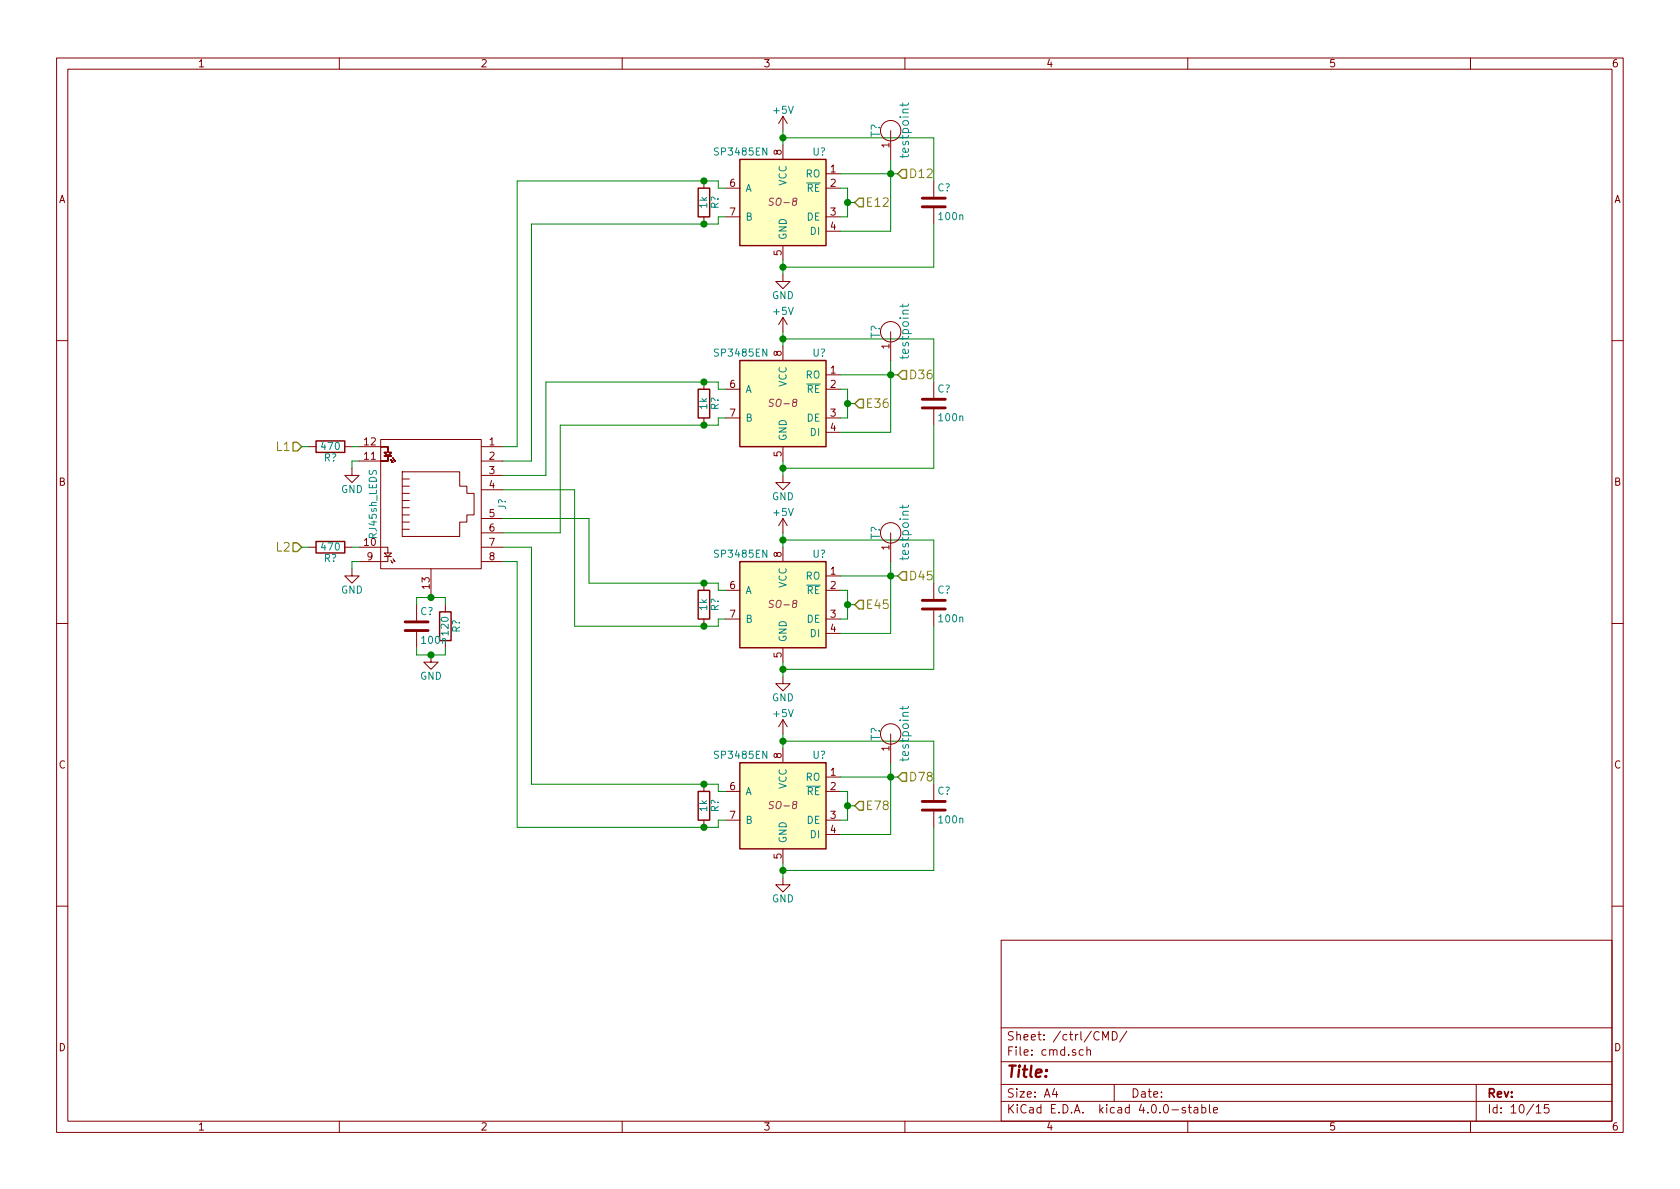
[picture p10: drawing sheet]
<svg xmlns="http://www.w3.org/2000/svg" width="297mm" height="210mm" viewBox="0 0 297 210" stroke-linecap="round" stroke-linejoin="round" font-family="sans-serif">
<g fill="none" stroke="#840000" stroke-width=".18">
<path d="M10 10.3h277v189.9h-277zM12 12.2h273v186.1h-273zM60 10.3v1.9M110 10.3v1.9M160 10.3v1.9M210 10.3v1.9M260 10.3v1.9M124.5 32v1.3M124.5 38.3v1.3M128.3 33.3h2.5M128.3 38.3h2.5M138.4 20.6v2.5"/>
<path d="M138.4 25.6v2.6M138.4 20.6l-.7 1.2M138.4 20.6l.8 1.2M146 30.7h2.6M146 33.3h2.6M146 38.3h2.6M157.5 23.1v5.1M165.1 32v2.8M165.1 36.8v2.8M138.4 48.5v1.3h1.3l-1.3 1.2-1.2-1.2h1.2M138.4 43.4v2.6M138.4 56.1v2.6"/>
<path d="M138.4 56.1l-.7 1.3M138.4 56.1l.8 1.3M146 40.9h2.6M157.5 58.7v5M10 60.2h2M54.6 79h1.3M61 79h1.2M63.5 79h5.1v.5M67.3 77.7h17.8v22.9h-17.8zM68.6 79.4v.6h-.7l.7 .6 .6-.6h-.6M85.1 79h3.8M124.5 67.6v1.2"/>
<path d="M124.5 73.9v1.3M128.3 68.8h2.5M128.3 73.9h2.5M138.4 61.2v2.5M138.4 79v2.5M146 66.3h2.6M146 68.8h2.6M146 73.9h2.6M146 76.4h2.6M165.1 67.6v2.8M165.1 72.4v2.8M285 60.2h2"/>
<path d="M54.6 96.8h1.3M61 96.8h1.2M62.2 82.8v1.3h1.3l-1.3 1.2-1.2-1.2h1.2M63.5 96.8h5.1v1M67.9 80.6h1.3h-.6v.7M67.9 97.8h1.3l-.6 .6zM67.9 98.4h1.3M68.6 81v.5h-5.1M68.6 98.4v.9h-5.1M69.1 81.3l.4 .5-.3-.1M69.1 99.1l.4 .5-.3-.2M69.5 81l.3 .5-.2-.1"/>
<path d="M69.5 98.8l.3 .5-.2-.1M71.1 84.7h1.3M71.1 86h1.3M71.1 87.2h1.3M71.1 88.5h1.3M71.1 89.8h1.3M71.1 91.1h1.3M71.1 92.3h1.3M71.1 93.6h1.3M71.1 83.4h10.2v2.6h1.2v1.2h1.3v3.9h-1.3v1.2h-1.2v2.6h-10.2zM85.1 81.5h3.8M85.1 84.1h3.8"/>
<path d="M85.1 86.6h3.8M85.1 91.7h3.8M85.1 94.2h3.8M85.1 96.8h3.8M85.1 99.3h3.8M138.4 84.1v1.2h1.3l-1.3 1.3-1.2-1.3h1.2M138.4 91.7v2.5M138.4 96.8v2.5M138.4 91.7l-.7 1.3M138.4 91.7l.8 1.3M157.5 94.2v5.1M10 110.3h2"/>
<path d="M62.2 100.6v1.2h1.3l-1.3 1.3-1.2-1.3h1.2M73.7 106.9v2.8M73.7 111.8v2.7M76.2 115.8v1.3h1.3l-1.3 1.3-1.3-1.3h1.3M76.2 100.6v5.1M78.7 106.9v1.3M78.7 113.3v1.2M124.5 103.1v1.3M124.5 109.5v1.2M128.3 104.4h2.5M128.3 109.5h2.5M138.4 119.6v1.3h1.3l-1.3 1.3-1.2-1.3h1.2"/>
<path d="M138.4 114.5v2.6M146 101.8h2.6M146 104.4h2.6M146 109.5h2.6M146 112h2.6M165.1 103.1v2.8M165.1 107.9v2.8M285 110.3h2M124.5 138.7v1.2M128.3 139.9h2.5M138.4 127.2v2.6M138.4 132.3v2.6"/>
<path d="M138.4 127.2l-.7 1.3M138.4 127.2l.8 1.3M146 137.4h2.6M146 139.9h2.6M157.5 129.8v5.1M165.1 138.7v2.8M124.5 145v1.3M128.3 145h2.5M138.4 155.2v1.3h1.3l-1.3 1.2-1.2-1.2h1.2M138.4 150.1v2.5M146 145h2.6M146 147.6h2.6"/>
<path d="M165.1 143.5v2.8M10 160.2h2M177 166.3h108v32h-108zM285 160.2h2M60 198.3v1.9M110 198.3v1.9M160 198.3v1.9M177 194.8h108M177 191.8h108M177 187.8h108M177 181.8h108M186.4 192.5l-.3 1h.9"/>
<path d="M186.8 193v1M191.5 185.7l-.4-.1-.3 .3 .1 .6 .2 .1 .4-.1M192.2 185.7l.2-.1 .4 .1v.9M192.2 185.1v1.5M195 183.9v-1.5l.5 1.1 .5-1.1v1.5M196.7 182.4a.76 .76 0 0 1 .8 .8 .76 .76 0 0 1-.8 .7zM197 191.8v3M199.2 182.3l-1.2 2M209.6 195.9a.37 .37 0 0 0-.6 .1l.1 .3 .5 .1 .1 .1-.3 .3-.4-.1M210 198.3v1.9M210.1 195.8h.5M210.3 195.3v1.3l.3 .2"/>
<path d="M211.2 195.9h.5l.1 .9M211.8 196.2l-.5 .1-.2 .2 .2 .3 .5-.1M212.5 195.9l.4-.1 .3 .3-.1 .6h-.6M212.5 195.3v1.5M213.8 195.3v1.3l.2 .2M214.6 196.3l.7-.1-.1-.3-.4-.1-.2 .2v.7h.6M260 198.3v1.9M261 191.8v6.5M271.6 195.8l.4-.5v1.5M271.6 196.8h.9M273.8 195.3h-.7l-.1 .7 .3-.1 .4 .1 .2 .2-.1 .5-.2 .1-.6-.1"/>
<circle cx="157.5" cy="23.1" r="1.8"/>
<circle cx="157.5" cy="58.7" r="1.8"/>
<circle cx="157.5" cy="94.2" r="1.8"/>
<circle cx="157.5" cy="129.8" r="1.8"/>
</g>
<g fill="#ffffc2" stroke="#ffffc2" stroke-width=".18">
<path d="M130.8 28.2h15.2v15.2h-15.2z"/>
<path d="M130.8 63.7h15.2v15.3h-15.2z"/>
<path d="M130.8 99.3h15.2v15.2h-15.2z"/>
<path d="M130.8 134.9h15.2v15.2h-15.2z"/>
</g>
<path d="M123.4 33.3h2.1v5h-2.1zM130.8 28.2h15.2v15.2h-15.2zM55.9 78h5.1v2h-5.1zM123.4 68.8h2.1v5.1h-2.1zM130.8 63.7h15.2v15.3h-15.2zM55.9 95.8h5.1v2h-5.1zM130.8 99.3h15.2v15.2h-15.2zM77.7 108.2h2.1v5.1h-2.1zM123.4 104.4h2.1v5.1h-2.1zM123.4 139.9h2.1v5.1h-2.1zM130.8 134.9h15.2v15.2h-15.2z" fill="none" stroke="#840000" stroke-width=".25"/>
<path d="M163.1 36.6h4M163.1 35h4M163.1 72.1h4M163.1 70.6h4M71.6 111.5h4.1M71.6 110h4.1M163.1 107.7h4M163.1 106.2h4M163.1 143.3h4M163.1 141.7h4" fill="none" stroke="#840000" stroke-width=".51"/>
<path d="M151.9 35h.8v1.6h-.8l-.8-.8zM159.5 30h.8v1.5h-.8l-.8-.8zM51.8 78.2h.8l.7 .8-.7 .8h-.8zM151.1 71.4l.8-.8h.8v1.5h-.8zM159.5 65.5h.8v1.6h-.8l-.8-.8zM51.8 96h.8l.7 .8-.7 .7h-.8zM151.1 106.9l.8-.7h.8v1.5h-.8zM159.5 101.1h.8v1.5h-.8l-.8-.8zM159.5 136.6h.8v1.6h-.8l-.8-.8zM151.9 141.7h.8v1.6h-.8l-.8-.8z" fill="none" stroke="#848400" stroke-width=".25"/>
<g fill="none" stroke="#008400" stroke-width=".18">
<path d="M128.3 33.3h-1.3v-1.3h-35.6v47h-2.5M128.3 38.3h-1.3v1.3h-33v41.9h-5.1M138.4 23.1v2.5M138.4 24.4h26.7v7.6M148.6 33.3h1.3v5h-1.3M148.6 30.7h10.1M149.9 35.8h1.2M157.5 28.2v12.7h-8.9M165.1 39.6v7.6h-26.7M138.4 46v2.5M138.4 58.7v2.5M138.4 59.9h26.7v7.7"/>
<path d="M53.3 79h1.3M62.2 79h1.3M128.3 68.8h-1.3v-1.2h-30.5v16.5h-7.6M128.3 73.9h-1.3v1.3h-27.9v19h-10.2M148.6 68.8h1.3v5.1h-1.3M148.6 66.3h10.1M149.9 71.4h1.2M157.5 63.7v12.7h-8.9M165.1 75.2v7.6h-26.7M53.3 96.8h1.3M62.2 96.8h1.3M63.5 81.5h-1.3v1.3"/>
<path d="M63.5 99.3h-1.3v1.3M88.9 91.7h15.2v11.4h22.9v1.3h1.3M88.9 86.6h12.7v24.1h25.4v-1.2h1.3M88.9 96.8h5.1v41.9h33v1.2h1.3M88.9 99.3h2.5v47h35.6v-1.3h1.3M138.4 81.5v2.6M138.4 94.2v2.6M138.4 95.5h26.7v7.6M157.5 99.3v12.7h-8.9M73.7 106.9v-1.2h5v1.2M73.7 114.5v1.3h5v-1.3M138.4 117.1v2.5"/>
<path d="M148.6 104.4h1.3v5.1h-1.3M148.6 101.8h10.1M149.9 106.9h1.2M165.1 110.7v7.7h-26.7M138.4 129.8v2.5M138.4 131.1h26.7v7.6M148.6 139.9h1.3v5.1h-1.3M148.6 137.4h10.1M157.5 134.9v12.7h-8.9M138.4 152.6v2.6M149.9 142.5h1.2M165.1 146.3v7.6h-26.7"/>
</g>
<g fill="#008400" stroke="#008400" stroke-width=".25">
<circle cx="138.4" cy="24.4" r=".51"/>
<circle cx="138.4" cy="47.2" r=".51"/>
<circle cx="149.9" cy="35.8" r=".51"/>
<circle cx="138.4" cy="59.9" r=".51"/>
<circle cx="138.4" cy="82.8" r=".51"/>
<circle cx="149.9" cy="71.4" r=".51"/>
<circle cx="138.4" cy="95.5" r=".51"/>
<circle cx="138.4" cy="118.4" r=".51"/>
<circle cx="149.9" cy="106.9" r=".51"/>
<circle cx="138.4" cy="131.1" r=".51"/>
<circle cx="138.4" cy="153.9" r=".51"/>
<circle cx="149.9" cy="142.5" r=".51"/>
<circle cx="124.5" cy="32" r=".51"/>
<circle cx="124.5" cy="39.6" r=".51"/>
<circle cx="124.5" cy="146.3" r=".51"/>
<circle cx="124.5" cy="138.7" r=".51"/>
<circle cx="124.5" cy="67.6" r=".51"/>
<circle cx="124.5" cy="75.2" r=".51"/>
<circle cx="124.5" cy="110.7" r=".51"/>
<circle cx="124.5" cy="103.1" r=".51"/>
<circle cx="76.2" cy="105.7" r=".51"/>
<circle cx="76.2" cy="115.8" r=".51"/>
<circle cx="157.5" cy="30.7" r=".51"/>
<circle cx="157.5" cy="66.3" r=".51"/>
<circle cx="157.5" cy="137.4" r=".51"/>
<circle cx="157.5" cy="101.8" r=".51"/>
</g>
<path d="M159.6 18.2v.6M160.6 18.2l-.2 .4h-1.3M159.6 53.8v.6M160.6 53.8l-.2 .3h-1.3M159.6 89.3v.6M160.6 89.3l-.2 .4h-1.3M159.6 124.9v.6M160.6 124.9l-.2 .4h-1.3" fill="none" stroke="#008484" stroke-width=".18"/>
<text font-size="2.8" fill="#840000" x="178" y="190.5">Title:</text>
<g font-size="2.1" fill="#008484">
<text x="155.6" y="24.4" transform="rotate(-90 155.6 24.4)">T?</text>
<text x="160.7" y="27.6" transform="rotate(-90 160.7 27.6)">testpoint</text>
<text x="155.6" y="59.9" transform="rotate(-90 155.6 59.9)">T?</text>
<text x="160.7" y="63.1" transform="rotate(-90 160.7 63.1)">testpoint</text>
<text x="155.6" y="95.5" transform="rotate(-90 155.6 95.5)">T?</text>
<text x="160.7" y="98.7" transform="rotate(-90 160.7 98.7)">testpoint</text>
<text x="155.6" y="131.1" transform="rotate(-90 155.6 131.1)">T?</text>
<text x="160.7" y="134.2" transform="rotate(-90 160.7 134.2)">testpoint</text>
</g>
<g font-size="2.1" fill="#848400">
<text x="160.7" y="31.5">D12</text>
<text x="153.1" y="36.6">E12</text>
<text x="160.7" y="67.1">D36</text>
<text x="153.1" y="72.1">E36</text>
<text x="48.9" y="79.8">L1</text>
<text x="48.9" y="97.5">L2</text>
<text x="153.1" y="107.7">E45</text>
<text x="160.7" y="102.6">D45</text>
<text x="153.1" y="143.3">E78</text>
<text x="160.7" y="138.2">D78</text>
</g>
<g font-size="2.1" fill="#840000">
<text x="178" y="184">Sheet: /ctrl/CMD/</text>
<text x="178" y="186.7">File: cmd.sch</text>
<text x="178" y="196.9">KiCad E.D.A. kicad 4.0.0-stable</text>
<text x="178" y="194.1">Size: A4</text>
<text x="200" y="194.1">Date:</text>
<text x="263" y="194.1">Rev:</text>
<text x="263" y="196.9">Id: 10/15</text>
</g>
<g font-size="1.8" fill="#840000">
<text x="35" y="11.9">1</text>
<text x="85" y="11.9">2</text>
<text x="135" y="11.9">3</text>
<text x="185" y="11.9">4</text>
<text x="235" y="11.9">5</text>
<text x="285" y="11.9">6</text>
<text x="138.2" y="27.4" transform="rotate(-90 138.2 27.4)">8</text>
<text x="157.2" y="26.1" transform="rotate(-90 157.2 26.1)">1</text>
<text x="10.4" y="35.9">A</text>
<text x="129.1" y="33">6</text>
<text x="146.8" y="30.5">1</text>
<text x="146.8" y="33">2</text>
<text x="285.4" y="35.9">A</text>
<text x="129.1" y="38.1">7</text>
<text x="146.8" y="38.1">3</text>
<text x="146.8" y="40.6">4</text>
<text x="138.2" y="45.2" transform="rotate(-90 138.2 45.2)">5</text>
<text x="138.2" y="63" transform="rotate(-90 138.2 63)">8</text>
<text x="157.2" y="61.7" transform="rotate(-90 157.2 61.7)">1</text>
<text x="129.1" y="68.6">6</text>
<text x="146.8" y="66">1</text>
<text x="146.8" y="68.6">2</text>
<text x="129.1" y="73.7">7</text>
<text x="146.8" y="73.7">3</text>
<text x="146.8" y="76.2">4</text>
<text x="64.4" y="81.3">11</text>
<text x="64.4" y="78.7">12</text>
<text x="86.5" y="78.7">1</text>
<text x="86.5" y="81.3">2</text>
<text x="86.5" y="83.8">3</text>
<text x="138.2" y="80.7" transform="rotate(-90 138.2 80.7)">5</text>
<text x="10.4" y="85.9">B</text>
<text x="86.5" y="86.4">4</text>
<text x="285.4" y="85.9">B</text>
<text x="86.5" y="91.4">5</text>
<text x="86.5" y="94">6</text>
<text x="64.4" y="96.5">10</text>
<text x="64.9" y="99.1">9</text>
<text x="86.5" y="96.5">7</text>
<text x="86.5" y="99.1">8</text>
<text x="138.2" y="98.5" transform="rotate(-90 138.2 98.5)">8</text>
<text x="146.8" y="101.6">1</text>
<text x="157.2" y="97.3" transform="rotate(-90 157.2 97.3)">1</text>
<text x="75.9" y="104.1" transform="rotate(-90 75.9 104.1)">13</text>
<text x="129.1" y="104.1">6</text>
<text x="146.8" y="104.1">2</text>
<text x="129.1" y="109.2">7</text>
<text x="146.8" y="109.2">3</text>
<text x="146.8" y="111.8">4</text>
<text x="138.2" y="116.3" transform="rotate(-90 138.2 116.3)">5</text>
<text x="10.4" y="135.9">C</text>
<text x="138.2" y="134.1" transform="rotate(-90 138.2 134.1)">8</text>
<text x="146.8" y="137.2">1</text>
<text x="157.2" y="132.8" transform="rotate(-90 157.2 132.8)">1</text>
<text x="285.4" y="135.9">C</text>
<text x="129.1" y="139.7">6</text>
<text x="146.8" y="139.7">2</text>
<text x="129.1" y="144.8">7</text>
<text x="146.8" y="144.8">3</text>
<text x="146.8" y="147.3">4</text>
<text x="138.2" y="151.9" transform="rotate(-90 138.2 151.9)">5</text>
<text x="10.4" y="185.9">D</text>
<text x="285.4" y="185.9">D</text>
<text x="35" y="199.9">1</text>
<text x="85" y="199.9">2</text>
<text x="135" y="199.9">3</text>
<text x="185" y="199.9">4</text>
<text x="235" y="199.9">5</text>
<text x="285" y="199.9">6</text>
</g>
<g font-size="1.8" fill="#008484">
<text x="136.8" y="20.1">+5V</text>
<text x="126.6" y="27.5">SP3485EN</text>
<text x="143.7" y="27.5">U?</text>
<text x="131.8" y="33.9">A</text>
<text x="139.1" y="32.9" transform="rotate(-90 139.1 32.9)">VCC</text>
<text x="142.4" y="31.4">RO</text>
<text x="142.6" y="33.9">RE</text>
<text x="165.7" y="33.8">C?</text>
<text x="125" y="36.8" transform="rotate(-90 125 36.8)">1k</text>
<text x="127.1" y="37" transform="rotate(-90 127.1 37)">R?</text>
<text x="131.8" y="39">B</text>
<text x="142.6" y="39">DE</text>
<text x="143.3" y="41.5">DI</text>
<text x="166.1" y="38.9">100n</text>
<text x="139.1" y="42.4" transform="rotate(-90 139.1 42.4)">GND</text>
<text x="136.5" y="52.9">GND</text>
<text x="136.8" y="55.7">+5V</text>
<text x="126.6" y="63">SP3485EN</text>
<text x="143.7" y="63">U?</text>
<text x="131.8" y="69.5">A</text>
<text x="139.1" y="68.5" transform="rotate(-90 139.1 68.5)">VCC</text>
<text x="142.4" y="66.9">RO</text>
<text x="142.6" y="69.5">RE</text>
<text x="165.7" y="69.4">C?</text>
<text x="125" y="72.3" transform="rotate(-90 125 72.3)">1k</text>
<text x="127.1" y="72.5" transform="rotate(-90 127.1 72.5)">R?</text>
<text x="131.8" y="74.5">B</text>
<text x="139.1" y="78" transform="rotate(-90 139.1 78)">GND</text>
<text x="142.6" y="74.5">DE</text>
<text x="143.3" y="77.1">DI</text>
<text x="166.1" y="74.5">100n</text>
<text x="56.9" y="79.5">470</text>
<text x="57.3" y="81.6">R?</text>
<text x="60.3" y="87.2">GND</text>
<text x="136.5" y="88.4">GND</text>
<text x="66.6" y="95.1" transform="rotate(-90 66.6 95.1)">RJ45sh_LEDS</text>
<text x="89.5" y="90.2" transform="rotate(-90 89.5 90.2)">J?</text>
<text x="136.8" y="91.2">+5V</text>
<text x="56.9" y="97.3">470</text>
<text x="57.3" y="99.4">R?</text>
<text x="126.6" y="98.6">SP3485EN</text>
<text x="143.7" y="98.6">U?</text>
<text x="60.3" y="104.9">GND</text>
<text x="125" y="107.9" transform="rotate(-90 125 107.9)">1k</text>
<text x="131.8" y="105">A</text>
<text x="139.1" y="104.1" transform="rotate(-90 139.1 104.1)">VCC</text>
<text x="142.4" y="102.5">RO</text>
<text x="142.6" y="105">RE</text>
<text x="165.7" y="104.9">C?</text>
<text x="74.3" y="108.8">C?</text>
<text x="74.7" y="113.8">100n</text>
<text x="79.3" y="112.2" transform="rotate(-90 79.3 112.2)">120</text>
<text x="81.3" y="111.9" transform="rotate(-90 81.3 111.9)">R?</text>
<text x="127.1" y="108.1" transform="rotate(-90 127.1 108.1)">R?</text>
<text x="131.8" y="110.1">B</text>
<text x="139.1" y="113.5" transform="rotate(-90 139.1 113.5)">GND</text>
<text x="142.6" y="110.1">DE</text>
<text x="143.3" y="112.6">DI</text>
<text x="166.1" y="110">100n</text>
<text x="74.2" y="120.2">GND</text>
<text x="136.5" y="124">GND</text>
<text x="136.8" y="126.8">+5V</text>
<text x="126.6" y="134.2">SP3485EN</text>
<text x="143.7" y="134.2">U?</text>
<text x="125" y="143.5" transform="rotate(-90 125 143.5)">1k</text>
<text x="127.1" y="143.6" transform="rotate(-90 127.1 143.6)">R?</text>
<text x="131.8" y="140.6">A</text>
<text x="139.1" y="139.6" transform="rotate(-90 139.1 139.6)">VCC</text>
<text x="142.4" y="138">RO</text>
<text x="142.6" y="140.6">RE</text>
<text x="165.7" y="140.5">C?</text>
<text x="131.8" y="145.7">B</text>
<text x="139.1" y="149.1" transform="rotate(-90 139.1 149.1)">GND</text>
<text x="142.6" y="145.7">DE</text>
<text x="143.3" y="148.2">DI</text>
<text x="166.1" y="145.6">100n</text>
<text x="136.5" y="159.6">GND</text>
</g>
<g font-size="1.8" fill="#840084">
<text x="136.4" y="36.4">SO-8</text>
<text x="136.4" y="71.9">SO-8</text>
<text x="136.4" y="107.5">SO-8</text>
<text x="136.4" y="143">SO-8</text>
</g>
</svg>
